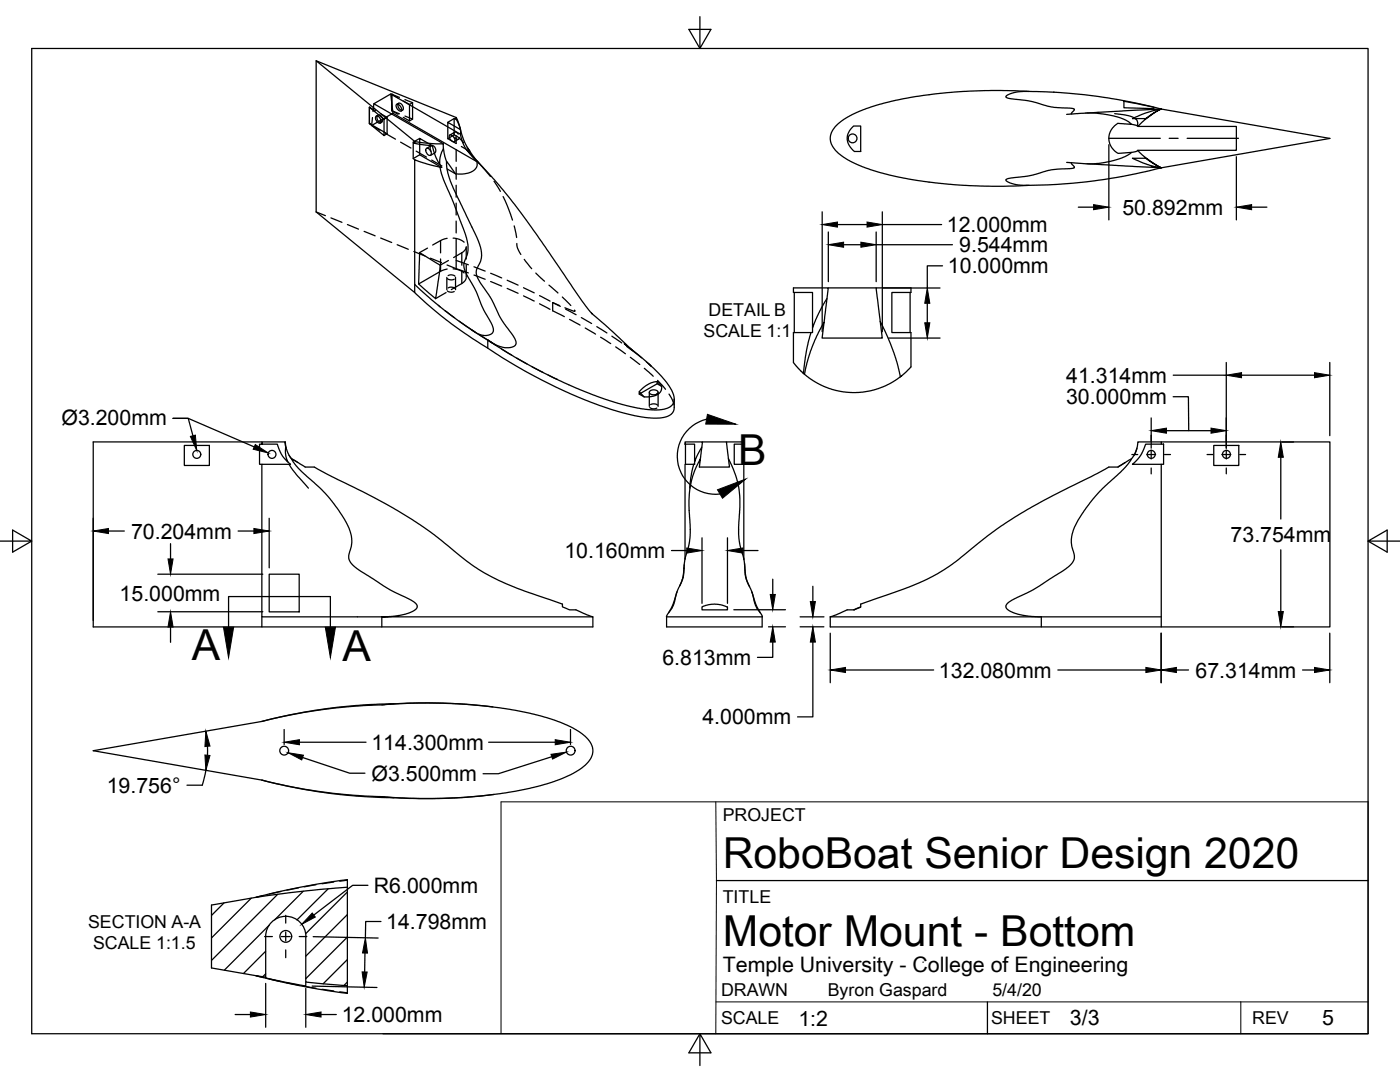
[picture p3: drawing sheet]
<svg xmlns="http://www.w3.org/2000/svg" width="279mm" height="216mm" viewBox="0 0 279 216" stroke-linecap="round" stroke-linejoin="round" font-family="sans-serif">
<!-- layer: Visible -->
<g fill="none" stroke="#000" stroke-width=".25">
<path d="M63.1 12.1l28 11.4 .6 1.7 .2 1.8 .5 1.7 .6 1.1 2.1 2.4 .1 .4-.1 .8-.8 .8-.8 .3-1.6 .2a1.33 1.33 0 0 1-1.6-.9l-1.2-1.6 .2 1.8 .6 2.2 5.3 11.1 .7 2.1 .2 1v1.1l-.2 .8-.6 1.1a2.77 2.77 0 0 0 .6 3.1l2.2 3.2 1.9 4 2.2 3 .7 1.3 .1 .7-.5 .4-.9 .3-1.5-.2a17.6 17.6 0 0 1-5-2.7l-6.3-4.5-2.8-2.3-3.2-3v1.7l-19.7-16.1zM63.1 12.1l19.7 16.1M78 18.8l.4 3.8M205.4 18.2l-7.5-.1-7.5 .3-7.6 .9-4.9 .9-5.1 1.5-3.6 1.6-1.2 .8-1.3 1.2-.8 1.2-.2 1 .1 1 .5 .9 1 1.1 1.1 .9 1.4 .8 2.3 1.1 5.3 1.6 5.9 1.1 7.1 .9 7.5 .3 7.5-.2M73.7 21.4l2.9 2.4v3.3l-2.9-2.4zM73.7 24.7h.1M73.7 21.4v3.3M73.7 24.7l2.9 1.6M75.1 23.2a.92 .92 0 0 1 .8 1.4 .92 .92 0 0 1-.8-1.4zM75.3 23.2v.7l.4 .4 .3 .1M76 24l-.4 .2M78.4 22.6l-.3 .2"/>
<path d="M78.4 22.6l16.7 9.6M79.1 20.9a.91 .91 0 0 1 .9 1.3l-.3-.1-.4-.3-.2-.5zM79.4 20.8l.2 .8 .6 .4M82.5 31.6l1.3-.7 4.3 2.5M82.8 28.2l2.4 .4 2.8 .1a.33 .33 0 0 1 .4 0 .33 .33 0 0 1 .1 .5 1.31 1.31 0 0 1-.4 1.3l-.3 1v1.3l-.8-1.4-.6-1.7a.58 .58 0 0 0-.6-.7l-3-.4zM82.8 28.6l-.3-.2v3.2l.3 .3M83.8 28.8v2.1M85.1 29.6a.92 .92 0 0 1 .8 1.4 .92 .92 0 0 1-.8-1.4zM87.8 32.8l.3 .6M87.8 33.4l-2.4-.6-2.6-.9v24.8M87.8 33.4l.7 2.5 1.5 3.3M87.8 33.4h.3"/>
<path d="M88.5 29.7l.6 2.5M89.7 27a.96 .96 0 0 1 1 1.3 1.02 1.02 0 0 1-1-1.3zM91.8 25.5l.7 2.4 1.2 2.3-.2-.5M91.9 26.8l-13.9-8-3.4 1.9 13.9 8M93.2 30l5.4 5.8 4.1 5 4.5 6.2 9 13.1 1.6 2.1 8.5 7.8M93.6 30l1.6 2.1M170.1 25.4a.71 .71 0 0 1 1-.3h.7v5.1h-.4a1.65 1.65 0 0 1-1.8-.9l-.4-.9-.1-1.1 .4-1.2zM212.9 32.4l4.4 .3 3.2-.3 3.3-.8 1.2-.6 .8-.6 .9-.2 .4-.2 1.5 1.4 3.2 2.1-1.4-.7-1.8-1.2h-2.6l3 1.3 2.8 .6M212.9 22.8l4.1-.3 3.2 .3 3.5 .8 1.4 .6 .7 .6-1.5-.1a2.17 2.17 0 0 0-2.6 1.4l-.1 .1a3.4 3.4 0 0 0 1.5 4.4l2.7-.2M213.9 32.5l-.1 .1 .6 .7v.2l-4.6 .4-4 1.1-4.6 .6a.32 .32 0 0 0-.3 .1 .32 .32 0 0 0-.1 .4l1.4 .6 2.1 .3a107.5 107.5 0 0 0 27.5-3.5M217 32.7l14.8 .8-2-.3M222.5 22.7l2.2 .3 1.6 .5"/>
<path d="M224.3 20.2l6 1.2v.3l-6-.2zM225.8 24.8l1.2 .3M226.3 23.5l-.3 .2h.6M226.6 23.7h1.5a1.37 1.37 0 0 0 1.4-.6l2.3-1.3-1.1 .5-2.2 1.6-1.4 1.3-.1-.1a1.22 1.22 0 0 0-.4-1.4zM227.1 25.2h19.6v4.8h-19.6M230.3 22l1.5-.2-14.9 .7M231.8 21.8l-3 .7-2.5 1M231.8 21.8l-8.7-1.9-4-.7-6.1-.6-8.8-.4-1.8 .3-1.3 .5a.33 .33 0 0 0-.4 .4 .33 .33 0 0 0 .5 .2l4.6 .6 4 1.1 4.5 .4 .1 .2-.6 .7 .1 .2M231.8 21.8l33.6 5.8-33.6 5.9M82.8 58.4l2.4 2.2 4.8 3.9 4.3 3 5.7 3.7 8.1 4.6 4.7 2.3 3.5 1.5 3.4 1.3 4.3 1.4 3.3 .8 3.1 .3 1.9-.1 .9-.2 .8-.5 .5-1 .1-1.9M83.7 50.4l4.1 2.5-.9 6.7-3.4-2.9zM87.7 54.3l-4.2 2.4"/>
<path d="M158.3 57.4h7v.3a6 6 0 0 1-1.4 3.8l-1.7 3.9v-7h-3.9zM158.5 58.4v8M165 59.6l-.5 4.7M165.3 57.4h9.6M181.6 58.4v8M97.3 67.9v1.6M98 68.3l4.7 2.9 5 2.8 4.9 2.4 5.8 2.4 4.9 1.7 4.5 1 3.3 .3 2.2-.4 .7-.4 .4-.6 .2-.9-.3-1.1-1.3-2.1-3.2-3.4M125.8 69.5l4.1 3.5M127.8 77.9l1.1-.9 1.5-.7a.92 .92 0 0 1 1.2 .3 .96 .96 0 0 1 .4 1.2l-.3 .5-.6 .5-1.7 .4a1.32 1.32 0 0 1-1.6-.8l-.2-.2zM129.6 78.1a1.11 1.11 0 0 1 1.7 .2 1.02 1.02 0 0 1-1.7 0zM131.1 76.1v.5l.9 .5M131.1 76.6l-3.2 1.9"/>
<path d="M158.3 66.4h3.5l-.8 3.3-.7 4.8-2-2.2zM160.3 74.5l1.4 1.1 2 1.2 2.3 .9 2.1 .5 1.9 .1h2.1l2.3-.5 2.4-.8 3-1.9 2-1.9v-6.8h-3.2a.49 .49 0 0 1-.6-.1 .49 .49 0 0 1 0-.7v-7.2h3.8v-1h-6.9l.6 5.3a5.8 5.8 0 0 0 1 3.1l2 4.8 1.2 4.6M162.2 65.4v1h-.4M175.7 64.2l.4 3.3h-11.5a.37 .37 0 0 1-.5-.1 .37 .37 0 0 1 0-.5l.4-2.6-1.5 2.7-1.2 3-.8 2.4-.5 2.3M36.8 88.9h5v4h-5zM52.3 88.2h4.6l.1 1a4.8 4.8 0 0 0 .4 3l-1-1.1-.8-1.8a.6 .6 0 0 0-.7-.7h-2.6zM52.3 88.6h-.5v4h.5M52.3 88.2h-33.7v36.9h33.7v-2M56.9 88.2l.2 1.2M57 89.2l.7 1.6 .5 .8M57.4 92.2l.6 .4h-.3M57.7 90.9l.5 .6 1.3 .8"/>
<path d="M61.6 97.4l-3.4-4a.97 .97 0 0 0-1.2-.8h-4.7v30.5h23.9v2M136.7 88.2h3.1a.32 .32 0 0 1 .4 .1 .32 .32 0 0 1-.1 .4v.5l-1 1.8-.5 1.2v-3.3a.35 .35 0 0 0-.2-.3 .35 .35 0 0 0-.4 0h-1.3zM136.8 88.6v4M138.5 92.6h-1.8v19M138.5 92.6l-.5 1.8-.4 3M138.6 92.2v.4h-.1M140.1 89.2l-.3 2.4M140.2 88.2h4.8M145.4 91.5l.2 1.7h-5.5a.36 .36 0 0 1-.4 0 .36 .36 0 0 1-.1-.5l.2-1.1-.8 1.5-.7 1.7-.6 2.8-.2 3.4 .3 4.3-.1 1.9-.2 1.5-.8 3.1-.4 3.4-1.3 3.1-.6 2.5-1.3 1.9-.1 .4M148.4 88.6v4M224.6 92.3l-1.5 .9M225.8 91.5l-1.9 1.2a1.32 1.32 0 0 1-1.2 .5h-1.4l-3.5 1.9-7.6 3.7-5.1 2.8-6.3 4.1-6.3 5a40.5 40.5 0 0 1-14.8 7.8l-5.9 2v.6a3 3 0 0 1-2.2 .6h-.5l-3.4 1.4"/>
<path d="M226.9 89.4l-.6 1.5M231.8 88.2h33.6v36.9h-33.6v-32.5h.4v-4h-.4zM231.8 88.6h-2.4a.62 .62 0 0 0-.9 .4l-.9 1.9-1.6 1.7h5.8M231.8 88.2h-4.2a.38 .38 0 0 0-.5 0 .38 .38 0 0 0-.1 .5l-.4 1.7-1.4 2.1-1.7 1.8-3.4 3.1-1.5 1.7-1.9 2.3-1.6 2.5-.9 1.8-.4 1.7 .1 1.4 .4 1.5a2.53 2.53 0 0 1-1.4 3l-6.5 4.2-5 2.6-.6 .7 .1 .6 .7 .6 1.5 .6 3.6 .5h25.1M242.2 88.9h5v4h-5zM53.7 114.6h6v7.5h-6zM135.1 118.1l-.8 2.4-.9 1.8M136.5 112.7l-.2 2.5-.7 1.7M148.5 111.7l-.1-19.1h-1.4a.33 .33 0 0 1-.5 0 .33 .33 0 0 1 0-.4v-3.6h1.9v-.4h-3.4l.4 3.3 1.5 3.5 .6 2.6 .2 3.6-.3 3.9v2.1l.3 1.5 .8 3.1 .3 3.4 1.3 3.1 .7 2.5 1.2 1.9 .1 .4M148.6 112.5l.3 2.9 .7 1.7M150.1 118.1l.7 2.4 .9 1.8M118.3 123.1h-42.1l2.6-.2 2.6-.5 1.6-.8 .2-.4v-.4l-.3-.5-.9-.6-4.4-2.2-5.5-3.5-1.5-1.1a2.43 2.43 0 0 1-.6-3.3l.2-1.3-.1-1.2-.4-1.6-.9-1.8-1.5-2.3-1.7-2.2-1.7-1.8-4.2-3.8-1.5-2 1.7 1a3.1 3.1 0 0 0 2.4 .6h.4l3.5 1.9 8.4 4.2 4.6 2.5 4.6 2.9a118 118 0 0 1 9.4 7.3 46 46 0 0 0 14 6.8l5 1.7v.6l.4 .1a2.58 2.58 0 0 0 1.8 .5h.5l3.4 1.4v2h-66"/>
<path d="M133 123.1h19.1M133 123.1v2M140.1 121.1l2-.5h1l1.2 .2a.8 .8 0 0 1 .9 .6v.3h-4.5a.39 .39 0 0 1-.5 0 .39 .39 0 0 1-.1-.5zM152.1 123.1v2h-19M165.7 123.1h42.1v2M165.7 123.1v2h66.1M171.8 121.1l-1.5 .6M52.3 144a114 114 0 0 1 25.4-3.5 94.5 94.5 0 0 1 30.7 2.5l2.2 .7 2.6 1 1.8 .9 1.8 1.3 1 1.2 .5 1.1-.1 1.4-.6 1.2-1.1 1.2-1.5 1-2.8 1.3-2 .8-3.5 1-3.7 .8-6.5 .9a126.1 126.1 0 0 1-22.6 .1 106.6 106.6 0 0 1-21.6-3.2M52.3 155.7a106.7 106.7 0 0 0 26.3 3.5M52.3 144l-33.7 5.8 33.7 5.9M73.7 140.6l-6.1 .5-4.7 .6-5.4 1-5.2 1.3M73.7 140.6h.1"/>
<path d="M76.2 140.7l4.9-.4h6.4l6.4 .3 4.5 .5M78.6 140.4l-4.9 .2M98.6 158.5l-5.8 .6-5.2 .2h-6.4l-5-.3M51.1 179l8.5-1.9 9.7-1.6v21.2l-8.3-.7v-9.1M69.3 177a233.6 233.6 0 0 0-18.2 2l-8.9 1.6v12.5l10.8 1.9v-8.1a4 4 0 0 1 4-4.1 4 4 0 0 1 4 4M51.1 194.7l8.5 1.9 9.7 1.6v-1.5M53 195v.1l1 .3 7 1.3v-.7"/>
<circle cx="170.1" cy="27.6" r=".88"/>
<circle cx="39.3" cy="90.7" r=".79"/>
<circle cx="54.3" cy="90.7" r=".79"/>
<circle cx="229.8" cy="90.7" r=".79"/>
<circle cx="244.8" cy="90.7" r=".79"/>
<circle cx="56.7" cy="149.8" r=".88"/>
<circle cx="113.9" cy="149.8" r=".88"/>
<circle cx="57" cy="186.8" r="1.17"/>
</g>
<!-- layer: Hidden -->
<g fill="none" stroke="#000" stroke-width=".25">
<path d="M78.2 18.8h.1M78.2 18.8l1.5 .6M78.2 18.8v3.3M78.2 18.8l1.2 .7M80.8 19.9l1.5 .6M73.7 21.4h.1M73.7 21.4l1.3 .7M74.2 25l1.6 1M74.3 23.5l-.1 1.5M74.6 20.7l-.2 1.6M75.3 23.2a.56 .56 0 0 1 .6-.2 .56 .56 0 0 1 .4 .5 .62 .62 0 0 1-.3 .9M75.5 23l-.4 .2"/>
<path d="M75.6 24.2l-1.4 .8M76 22.7l1.3 .7v3.3M76.2 24.4l-.3 .2M76.6 26.3l.7 .4M76.9 26.6l2 1.2M77.3 23.4l-.7 .4M77.3 26.7l-.7 .4M78.1 22.8l-2.1 1.2M79.4 20.8a.58 .58 0 0 1 .7-.1 .58 .58 0 0 1 .3 .5 .49 .49 0 0 1-.2 .8M79.5 20.6l-.3 .2M79.7 22.7l-1.5-.6 1.2 .7M79.9 28.4l2.1 1.1"/>
<path d="M80.3 22l-.2 .2M80.5 20.1l1.2 .7M81.7 20.8v3.3l-1.2-.7M82.3 20.5v3.3l-1.5-.6M82.3 20.5l-.6 .3M82.3 23.8l-.6 .3M83.1 30.2l2 1.1M83.8 28.8v-1.2l2.5 1.5M83.8 27.6l-1.3 .8M86 30.2v-.1a.58 .58 0 0 1-.2-.7 .58 .58 0 0 1 .7-.3l.3 .4a.79 .79 0 0 1-.1 1l-.8 .5M86.1 29.1l-1 .5M86.1 31.9l2.1 1.2"/>
<path d="M89.2 33.7l1.7 1M90.6 26.8a.46 .46 0 0 1 .4-.5 .46 .46 0 0 1 .5 .5M90.6 23.7v3.2l.4 .2v1.5l-1.6-.9v-3.3l2.5 1.5M90.6 26.9l-1.2 .8M90.6 23.7l-1.2 .7M90.7 26.4l-.9 .5M90.8 27.4a.45 .45 0 0 0 .4 .4 .45 .45 0 0 0 .5-.4M91 23.5v.3l-.4-.1M91 27.1l1.5 1.4M91 23.8l.9 2M91 29.8v2.4M91 33.4v2.4"/>
<path d="M91 37v2.3M91.5 27.8l-.8 .5M92.1 29.2l1.6 1M93.1 29.8l1.3 1.5M93.2 29.4l.3 .3M95.2 32.1l.4 .5M95.2 32.2l2.7 3M98.6 36.2l1.3 2M100.4 39.2l1.9 4.7M63.1 42.3l1.8 .7M66 43.5l2.2 .9M69.3 44.8l2.2 .9"/>
<path d="M72.7 46.2l2.2 .9M76 47.5l2.2 .9M79.3 48.8l2.2 .9M82.6 50.2l2.2 .9M85.3 49.5l-1.6 .9M85.9 51.5l2.2 .9M89 58.4l-2.1 1.2M89.2 55.4v2.4M89.2 52.9l1.8 .7M89.2 53.7l-1.5 .6M89.2 47.6a7.1 7.1 0 0 0-2.9 1.3M89.3 58l.8 .3 .6-.1"/>
<path d="M89.3 55.6l.8 .3 .6-.2M89.4 57.4l.7-.1 .7 .3M89.4 55l.7-.2 .7 .3M89.5 52l-1.7 .9M90.4 53.6l1.2 .3 1 .6M90.4 47.5l1.2 .2 1 .6M90.9 55.4v2.4M91 47.7v5.9M91 52l2.5 .8M91 53.6l2.5 .9M91 40.5v2.4M91 44.1v2.4"/>
<path d="M93 55.5l-.5 .8-2.4 1.5M93 49.4l-.5 .8-2 1.2M93 49.2v2.5M93 52.9v2.5M94.6 53.2l2.2 .9M94.6 54.9l2.2 .8M97.9 54.5l2.2 1M97.9 56.2l2.2 .9M101.2 55.9l2.2 1M101.2 57.6l2.2 .9M102.6 45.1l.5 2.3M103.1 48.6l.2 1 .6 1.2"/>
<path d="M104.5 57.4l2.1 1M104.5 59l2.1 1.1M104.6 51.8l1.5 1.8M106.9 54.5l1.8 1.6M107.7 59l2.1 1.1M109.6 56.9l1.8 1.6M112.2 59.3l1.7 1.7M87.5 60.9l.3 .3M88.8 62l1.9 1.4M91.7 64.1l3.1 2.1M95.8 66.9l1.5 .9M97.3 67.8l.9 .6"/>
<path d="M97.3 67.8l1.7 1.2M97.3 67.8v.1M97.7 68.1l.3 .2M100.1 69.6l2 1.2M103.1 71.5l2.1 1.1M106.2 73.2l2.1 1.1M107.7 60.6l2.1 1.1M109.4 74.8l1.8 .9M110.3 60.4l1.3 .6M110.3 60.4l1.5 .7M110.3 60.4v1.6l2.3 1.2M112.7 61.4l1.8 .7h.2v-.2"/>
<path d="M112.9 61.7l2.1 1.1M113.7 63.7l2.1 1.2M116 63.4l2.1 1.2M116.8 65.4l2.1 1.3M118.1 62.5h.1M119.1 65.2l2 1.2M119.9 67.3l2 1.3M122.1 67.1l2 1.3M122.9 69.2l1.9 1.4M124.9 68.8l-.3-.2 1.7 1.4M125.1 69.1l3 2.3M125.8 71.3l1.9 1.4"/>
<path d="M127.6 78.2v.4l1 .6M127.9 78.5l-.3 .1M128.6 73.5l1.8 1.6M129 72.2l.8 .7M129.3 72.5l.6 .5M129.6 78.3v2.8M131.2 75.9l1.6 1.8M131.3 78.3v2.8M133.5 78.6l.6 .9 .4 1.3M134.6 79.7h.1M129.7 81.3l.6 .3 .8-.2M129.8 80.7l.7-.1 .7 .2"/>
<path d="M52.6 178.7l-1.5 .3M56.1 177.9l-2.4 .5M59.6 177.2l-2.4 .4M63.1 176.5l-2.4 .5M66.6 176l-2.3 .3M69.3 175.6l-1.5 .2M51.1 194.7l1.5 .4M53.7 195.3l2.4 .6M57.2 196.1l2.4 .5M60.7 196.8l2.4 .4M64.3 197.4l2.3 .3M67.8 197.9l1.5 .2"/>
</g>
<!-- layer: Visible Narrow -->
<path d="M90 39.2l2.9 7.6 .5 2.1-.1 1.8-.7 2v.9l.6 1.2 1.9 3.4 1.1 3 1.8 3.1 .5 1.4-.1 .4-.3 .5-1 .4-1.1-.2-1.3-.6" fill="none" stroke="#000" stroke-width=".25"/>
<!-- layer: Hidden Narrow -->
<path d="M87.9 48v2.5M87.9 51.7v2.4M92.2 50.4v2.5M92.2 54.1v2.5M94.1 65.8l.6 .4" fill="none" stroke="#000" stroke-width=".25"/>
<!-- layer: Border -->
<path d="M6.3 9.7h266.7v196.6h-266.7zM139.7 3.3v6.4l2.2-3.8h-4.4l2.2 3.8M0 108h6.3l-3.8-2.2v4.4l3.8-2.2M273 108l3.8 2.2v-4.4l-3.8 2.2h6.4M139.7 206.3l-2.2 3.8h4.4l-2.2-3.8v6.3" fill="none" stroke="#000" stroke-width=".25"/>
<!-- layer: Titleblock -->
<path d="M143 175.7h130M197.1 199.9v6.4M76.4 206.3h196.6" fill="none" stroke="#000" stroke-width=".25"/>
<path d="M142.9 160l.1 15.7-.1 30.6M142.9 199.9h130.1M184.1 192h.1M247.6 199.9v6.4M100 206.3v-46.3h173v46.3" fill="none" stroke="#000" stroke-width=".2"/>
<!-- layer: Hatching -->
<g fill="none" stroke="#000" stroke-width=".25">
<path d="M50.1 179.2l-7.9 7.9M55.4 178.5l-13.2 13.1M60.5 177.8l-5.7 5.8M65.5 177.4l-6.2 6.2M69.3 178l-8.3 8.3M44.7 180.2l-2.5 2.4M53 189.8l-4.4 4.4M53 194.3l-.5 .6M53.7 184.6l-8.9 9M69.3 182.5l-8.3 8.3M69.3 187l-8.3 8.3M69.3 191.5l-4.8 4.8"/>
<path d="M69.3 196l-.7 .6"/>
</g>
<!-- layer: Annotations -->
<path d="M34.5 83.5h3.1l.9 3.5M141 83.7a7.6 7.6 0 0 0-5.7 8.7 7.6 7.6 0 0 0 8.4 6.2M45.6 125.1v-6.1h20.3v6.1M60.4 151.2l9.4 3.1h3" fill="none" stroke="#000" stroke-width=".25"/>
<path d="M38 87.1l1-.3 .3 3.1zM141.2 82.7l5.7 1.9h-6.1zM143.2 97.7l5.6-2.1-4.6 3.8zM44.6 125.1h2l-1 6.1zM64.9 125.1h2.1l-1.1 6.1zM57.5 150.2l3.1 .5-.4 .9z" fill="#000" stroke="#000" stroke-width=".2"/>
<!-- layer: Dimensions -->
<g fill="none" stroke="#000" stroke-width=".25">
<path d="M221.3 28.9v15M246.7 31.3v12.6M164.1 42.3v23.9M165.3 46.3v9.9M167.1 44.8h5.9M168.4 48.8h3.4M174.9 46.3v9.9M174.9 48.8h15.2M176.1 42.3v23.9M176.1 44.8h11.8M176.1 57.5h11.5M188.1 53h-3v4.5"/>
<path d="M215.2 41.3h3M249.8 41.3h3M177.4 67.5h10.2M185.1 60.5v3.9M234.1 79.2h3.1v6.7M234.1 74.9h10.6M244.7 72.3v17.1M247.8 74.9h14.5M265.4 72.3v14.6M34.5 83.5h3.1l13.1 5.7M229.7 83.4v6M232.8 85.9h8.9"/>
<path d="M255.6 91.2v12.4M255.9 88.2h2.2M18.6 103.4v20.4M21.7 106h3.1M31.5 114.6h21M34 108.5v3M47.5 106h3.2M53.7 103.4v9.9M134 109.9h3.1M140.1 107.3v13.1M145.2 107.3v13.1M148.2 109.9h3.1"/>
<path d="M154.2 115.6v3M162.2 117v3M255.6 109.7v12.3M31.5 122.1h21M34 125.1v3.1M146.5 121.7h10.3M153.4 125.1h3.4M154.2 128.1v3.1h-3M159.7 125.1h4.7M159.7 123.1h4.7M162.2 128.1v14.9h-3M165.7 126.3v9.9"/>
<path d="M168.7 133.7h17.6M211.1 133.7h17.6M231.7 126.3v9.9M234.8 133.7h2.4M255.9 125.1h2.2M259.9 133.7h2.4M265.4 126.3v9.9M41.1 153.7l-.7 3h-3.1M41.4 148.9v1.8M56.7 145.6v2.9M59.8 148.1h13.2M97.5 148.1h13.3"/>
<path d="M110.1 151l-10.6 3.4h-3.1M113.9 145.6v2.9M73.4 176.7h-3l-7.8 5.9M53 196.2v8.8M61 197.2v7.8M62.3 196.8l12.9 .2M62.5 186.9l13 .3M72.8 190.2v3.8M76 183.9h-3l-.1 3.2M46.9 202.4h3.1M64.1 202.4h3"/>
</g>
<g fill="#000" stroke="#000" stroke-width=".2">
<path d="M164.1 44.8l3-.5v1zM165.3 48.8l3.1-.5v1zM171.8 48.3l3.1 .5-3.1 .5zM173 44.3l3.1 .5-3.1 .5zM218.2 40.8l3.1 .5-3.1 .5zM246.7 41.3l3.1-.5v1zM184.6 64.4h1l-.5 3.1zM185.1 57.5l.5 3h-1zM244.7 74.9l3.1-.5v1zM262.3 74.4l3.1 .5-3.1 .5zM50.9 88.7l2.6 1.7-3-.8zM229.7 85.9l3.1-.5v1z"/>
<path d="M241.7 85.4l3 .5-3 .5zM255.6 88.2l.5 3h-1zM18.6 106l3.1-.5v1zM33.5 111.5h1l-.5 3.1zM50.7 105.5l3 .5-3 .5zM137.1 109.3l3 .6-3 .5zM145.2 109.9l3-.6v1.1zM153.7 118.6h1l-.5 3.1zM34 122.1l.5 3h-1zM154.2 125.1l.5 3h-1zM161.7 120h1l-.5 3.1zM162.2 125.1l.5 3h-1z"/>
<path d="M165.7 133.7l3-.5v1zM228.7 133.2l3 .5-3 .5zM231.7 133.7l3.1-.5v1zM255.1 122h1l-.5 3.1zM262.3 133.2l3.1 .5-3.1 .5zM41.1 145.9l.8 3-1 .1zM40.9 150.6l1 .1-.8 3zM56.7 148.1l3.1-.5v1zM110 150.5l3-.4-2.7 1.4zM110.8 147.6l3.1 .5-3.1 .5zM62.3 182.2l.6 .8-2.7 1.4zM72.3 193.9l1 .1-.6 3z"/>
<path d="M72.9 187.1l.4 3.1h-1zM50 201.9l3 .5-3 .5zM61 202.4l3.1-.5v1z"/>
</g>
<!-- layer: Center Lines -->
<g fill="none" stroke="#000" stroke-width=".25">
<path d="M221.3 27.6h10.3M233.3 27.6h1.8M236.9 27.6h10.3M225.9 90.7h1.2M228.9 90.7h1.7M229.7 86.8v1.2M229.7 89.8v1.8M229.7 93.4v1.2M232.4 90.7h1.2M240.9 90.7h1.2M243.8 90.7h1.8M244.7 86.8v1.2"/>
<path d="M244.7 89.8v1.8M244.7 93.4v1.2M247.4 90.7h1.2M52.8 186.9h1.6M56.1 186.9h1.8M57 182.6v1.6M57 186v1.8M57 189.5v1.6M59.7 186.9h1.5"/>
</g>
<g font-size="8.5">
<text x="147.3" y="92.9">B</text>
<text x="38.3" y="131.7">A</text>
<text x="68.4" y="131.8">A</text>
<text x="144.3" y="173.2">RoboBoat Senior Design 2020</text>
<text x="144.3" y="188.8">Motor Mount - Bottom</text>
</g>
<g font-size="4.3">
<text x="189" y="46.3">12.000mm</text>
<text x="224" y="42.8">50.892mm</text>
<text x="191.4" y="50.3">9.544mm</text>
<text x="189.2" y="54.5">10.000mm</text>
<text x="212.8" y="76.4">41.314mm</text>
<text x="212.8" y="80.7">30.000mm</text>
<text x="12.3" y="84.9">Ø3.200mm</text>
<text x="26.2" y="107.5">70.204mm</text>
<text x="112.6" y="111.4">10.160mm</text>
<text x="245.6" y="108.1">73.754mm</text>
<text x="23.9" y="119.8">15.000mm</text>
<text x="132.2" y="132.7">6.813mm</text>
<text x="187.4" y="135.2">132.080mm</text>
<text x="238.6" y="135.2">67.314mm</text>
<text x="74.1" y="149.6">114.300mm</text>
<text x="140.2" y="144.5">4.000mm</text>
<text x="74.1" y="155.8">Ø3.500mm</text>
<text x="21.3" y="158.2">19.756°</text>
<text x="74.6" y="178.2">R6.000mm</text>
<text x="77.1" y="185.4">14.798mm</text>
<text x="144.3" y="193.9">Temple University - College of Engineering</text>
<text x="68.2" y="203.9">12.000mm</text>
<text x="159.3" y="204.8">1:2</text>
<text x="213.5" y="204.6">3/3</text>
<text x="263.9" y="204.4">5</text>
</g>
<g font-size="3.5">
<text x="141.4" y="63">DETAIL B</text>
<text x="140.4" y="67.3">SCALE 1:1</text>
<text x="144.3" y="163.8">PROJECT</text>
<text x="17.6" y="185.1">SECTION A-A</text>
<text x="144.3" y="180.1">TITLE</text>
<text x="18.6" y="189.4">SCALE 1:1.5</text>
<text x="143.9" y="198.8">DRAWN</text>
<text x="165.2" y="198.8">Byron Gaspard</text>
<text x="198.1" y="198.8">5/4/20</text>
<text x="143.9" y="204.4">SCALE</text>
<text x="197.8" y="204.4">SHEET</text>
<text x="249.9" y="204.3">REV</text>
</g>
</svg>
